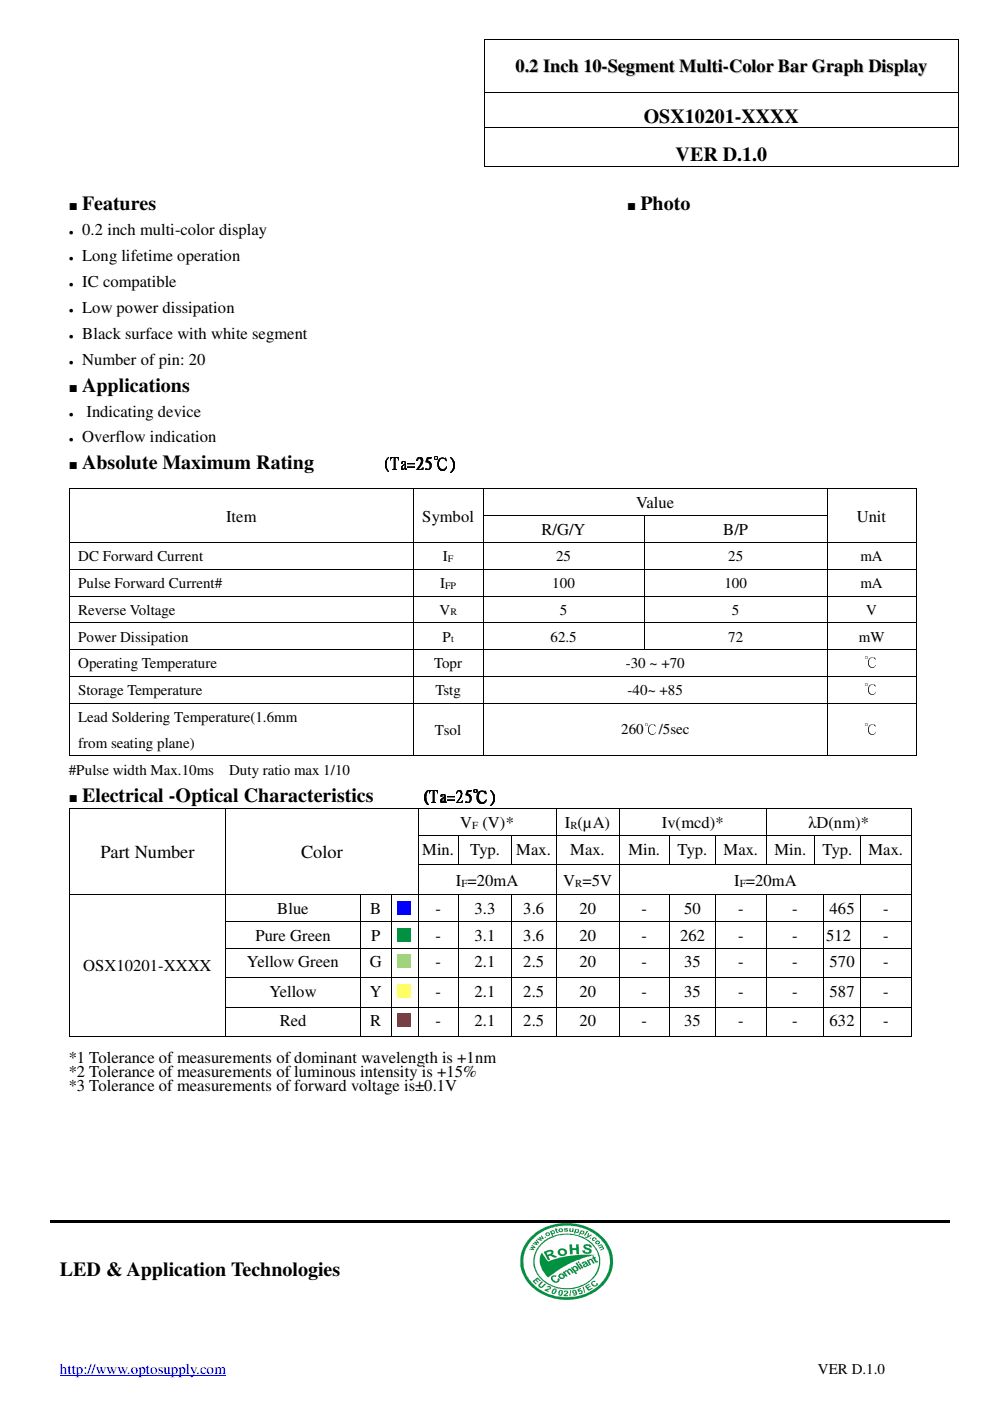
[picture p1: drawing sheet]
<svg xmlns="http://www.w3.org/2000/svg" width="210mm" height="297mm" viewBox="0 0 210 297" stroke-linecap="round" stroke-linejoin="round" font-family="sans-serif">
<path d="M12.7 291.6h35.2" fill="none" stroke="#00f" stroke-width=".21"/>
<g fill="#000">
<path d="M102.6 8.3h.2v.1h-.2zM102.6 19.4h.2v.2h-.2zM203.1 8.3h.2v.1h-.2zM203.1 19.4h.2v.2h-.2zM102.6 27h.2v.2h-.2zM102.6 35.1h.2v.2h-.2zM102.8 35.1h.2v.2h-.2zM203.1 27h.2v.2h-.2zM203.1 35.1h.2v.2h-.2zM14.6 103.6h.2v.2h-.2zM14.6 109.3h.2v.1h-.2zM14.6 114.9h.2v.2h-.2z"/>
<path d="M87.5 103.6h.2v.2h-.2zM87.5 109.3h.2v.1h-.2zM87.5 114.9h.2v.2h-.2zM102.4 103.6h.1v.2h-.1zM102.4 109.3h.1v.1h-.1zM102.4 114.9h.1v.2h-.1zM136.5 109.3h.2v.1h-.2zM136.5 114.9h.2v.2h-.2zM175.3 103.6h.2v.2h-.2zM175.3 109.3h.2v.1h-.2zM175.3 114.9h.2v.2h-.2zM194.1 103.6h.2v.2h-.2z"/>
<path d="M194.1 109.3h.2v.1h-.2zM194.1 114.9h.2v.2h-.2zM14.6 120.6h.2v.2h-.2zM14.6 126.3h.2v.1h-.2zM14.6 132h.2v.1h-.2zM14.6 137.7h.2v.1h-.2zM87.5 120.6h.2v.2h-.2zM87.5 126.3h.2v.1h-.2zM87.5 132h.2v.1h-.2zM87.5 137.7h.2v.1h-.2zM102.4 120.6h.1v.2h-.1zM102.4 126.3h.1v.1h-.1z"/>
<path d="M102.4 132h.1v.1h-.1zM102.4 137.7h.1v.1h-.1zM136.5 120.6h.2v.2h-.2zM136.5 126.3h.2v.1h-.2zM136.5 132h.2v.1h-.2zM136.5 137.7h.2v.1h-.2zM175.3 120.6h.2v.2h-.2zM175.3 126.3h.2v.1h-.2zM175.3 132h.2v.1h-.2zM175.3 137.7h.2v.1h-.2zM194.1 120.6h.2v.2h-.2zM194.1 126.3h.2v.1h-.2z"/>
<path d="M194.1 132h.2v.1h-.2zM194.1 137.7h.2v.1h-.2zM14.6 143.3h.2v.2h-.2zM14.6 149h.2v.2h-.2zM87.5 143.3h.2v.2h-.2zM87.5 149h.2v.2h-.2zM102.4 143.3h.1v.2h-.1zM102.4 149h.1v.2h-.1zM175.3 143.3h.2v.2h-.2zM175.3 149h.2v.2h-.2zM194.1 143.3h.2v.2h-.2zM194.1 149h.2v.2h-.2z"/>
<path d="M14.6 171.4h.2v.1h-.2zM14.6 177h.2v.2h-.2zM14.6 160.2h.2v.2h-.2zM47.8 171.4h.2v.1h-.2zM47.8 177h.2v.2h-.2zM87.5 160.2h.2v.2h-.2zM88.6 171.4h.2v.1h-.2zM88.6 177h.2v.2h-.2zM97.1 177h.1v.2h-.1zM102.4 160.2h.1v.2h-.1zM108.5 177h.1v.2h-.1zM117.8 171.4h.2v.1h-.2z"/>
<path d="M117.8 177h.2v.2h-.2zM131.3 171.4h.1v.1h-.1zM131.3 177h.1v.2h-.1zM141.9 177h.1v.2h-.1zM151.6 177h.2v.2h-.2zM162.4 171.4h.2v.1h-.2zM162.4 177h.2v.2h-.2zM172.6 177h.2v.2h-.2zM175.3 160.2h.2v.2h-.2zM182.4 177h.1v.2h-.1zM193.2 171.4h.1v.1h-.1zM193.2 177h.1v.2h-.1z"/>
<path d="M194.1 160.2h.2v.2h-.2zM14.6 183.3h.2v.2h-.2zM14.6 189.6h.2v.1h-.2zM14.6 195.2h.2v.2h-.2zM47.8 183.3h.2v.2h-.2zM47.8 189.6h.2v.1h-.2zM47.8 195.2h.2v.2h-.2zM76.4 189.6h.1v.1h-.1zM76.4 195.2h.1v.2h-.1zM82.8 189.6h.2v.1h-.2zM82.8 195.2h.2v.2h-.2zM88.6 183.3h.2v.2h-.2z"/>
<path d="M88.6 189.6h.2v.1h-.2zM88.6 195.2h.2v.2h-.2zM97.1 183.3h.1v.2h-.1zM97.1 189.6h.1v.1h-.1zM97.1 195.2h.1v.2h-.1zM108.5 183.3h.1v.2h-.1zM108.5 189.6h.1v.1h-.1zM108.5 195.2h.1v.2h-.1zM117.8 183.3h.2v.2h-.2zM117.8 189.6h.2v.1h-.2zM117.8 195.2h.2v.2h-.2zM131.3 183.3h.1v.2h-.1z"/>
<path d="M131.3 189.6h.1v.1h-.1zM131.3 195.2h.1v.2h-.1zM141.9 183.3h.1v.2h-.1zM141.9 189.6h.1v.1h-.1zM141.9 195.2h.1v.2h-.1zM151.6 183.3h.2v.2h-.2zM151.6 189.6h.2v.1h-.2zM151.6 195.2h.2v.2h-.2zM162.4 183.3h.2v.2h-.2zM162.4 189.6h.2v.1h-.2zM162.4 195.2h.2v.2h-.2zM172.6 183.3h.2v.2h-.2z"/>
<path d="M174.5 189.6h.2v.1h-.2zM174.5 195.2h.2v.2h-.2zM182.4 183.3h.1v.2h-.1zM182.4 189.6h.1v.1h-.1zM182.4 195.2h.1v.2h-.1zM193.2 183.3h.1v.2h-.1zM193.2 189.6h.1v.1h-.1zM193.2 195.2h.1v.2h-.1zM14.6 201h.2v.1h-.2zM14.6 207.2h.2v.2h-.2zM14.6 213.4h.2v.2h-.2zM14.6 219.8h.2v.1h-.2z"/>
<path d="M47.8 201h.2v.1h-.2zM47.8 207.2h.2v.2h-.2zM47.8 213.4h.2v.2h-.2zM47.8 219.8h.2v.1h-.2zM76.4 201h.1v.1h-.1zM76.4 207.2h.1v.2h-.1zM76.4 213.4h.1v.2h-.1zM76.4 219.8h.1v.1h-.1zM82.8 201h.2v.1h-.2zM82.8 207.2h.2v.2h-.2zM82.8 213.4h.2v.2h-.2zM82.8 219.8h.2v.1h-.2z"/>
<path d="M88.6 201h.2v.1h-.2zM88.6 207.2h.2v.2h-.2zM88.6 213.4h.2v.2h-.2zM88.6 219.8h.2v.1h-.2zM97.1 201h.1v.1h-.1zM97.1 207.2h.1v.2h-.1zM97.1 213.4h.1v.2h-.1zM97.1 219.8h.1v.1h-.1zM108.5 201h.1v.1h-.1zM108.5 207.2h.1v.2h-.1zM108.5 213.4h.1v.2h-.1zM108.5 219.8h.1v.1h-.1z"/>
<path d="M117.8 201h.2v.1h-.2zM117.8 207.2h.2v.2h-.2zM117.8 213.4h.2v.2h-.2zM117.8 219.8h.2v.1h-.2zM131.3 201h.1v.1h-.1zM131.3 207.2h.1v.2h-.1zM131.3 213.4h.1v.2h-.1zM131.3 219.8h.1v.1h-.1zM141.9 201h.1v.1h-.1zM141.9 207.2h.1v.2h-.1zM141.9 213.4h.1v.2h-.1zM141.9 219.8h.1v.1h-.1z"/>
<path d="M151.6 201h.2v.1h-.2zM151.6 207.2h.2v.2h-.2zM151.6 213.4h.2v.2h-.2zM151.6 219.8h.2v.1h-.2zM162.4 201h.2v.1h-.2zM162.4 207.2h.2v.2h-.2zM162.4 213.4h.2v.2h-.2zM162.4 219.8h.2v.1h-.2zM174.5 201h.2v.1h-.2zM174.5 207.2h.2v.2h-.2zM174.5 213.4h.2v.2h-.2zM174.5 219.8h.2v.1h-.2z"/>
<path d="M182.4 201h.1v.1h-.1zM182.4 207.2h.1v.2h-.1zM182.4 213.4h.1v.2h-.1zM182.4 219.8h.1v.1h-.1zM193.2 201h.1v.1h-.1zM193.2 207.2h.1v.2h-.1zM193.2 213.4h.1v.2h-.1zM193.2 219.8h.1v.1h-.1z"/>
</g>
<g fill="none" stroke="#000" stroke-width=".21">
<path d="M102.7 8.4v11M102.7 19.6v7.4M102.8 8.3h100.3M102.8 19.5h100.3M203.2 8.4v11M203.2 19.6v7.4M102.7 27.2v7.9M102.8 27.1h100.3M103 35.2h100.1M203.2 27.2v7.9M14.7 103.8v5.5M14.7 109.4v5.5"/>
<path d="M14.7 115.1v5.5M14.8 103.7h72.7M14.8 115h72.7M87.6 103.8v5.5M87.6 109.4v5.5M87.6 115.1v5.5M87.7 103.7h14.7M87.7 115h14.7M102.4 103.8v5.5M102.4 109.4v5.5M102.4 115.1v5.5M102.5 103.7h72.8"/>
<path d="M102.5 109.3h34M102.5 115h34M136.6 109.4v5.5M136.6 115.1v5.5M136.7 109.3h38.6M136.7 115h38.6M175.4 103.8v5.5M175.4 109.4v5.5M175.4 115.1v5.5M175.5 103.7h18.6M175.5 115h18.6M194.2 103.8v5.5"/>
<path d="M194.2 109.4v5.5M194.2 115.1v5.5M14.7 120.8v5.5M14.7 126.4v5.6M14.7 132.1v5.6M14.7 137.8v5.5M14.8 120.7h72.7M14.8 126.4h72.7M14.8 132h72.7M14.8 137.8h72.7M87.6 120.8v5.5M87.6 126.4v5.6"/>
<path d="M87.6 132.1v5.6M87.6 137.8v5.5M87.7 120.7h14.7M87.7 126.4h14.7M87.7 132h14.7M87.7 137.8h14.7M102.4 120.8v5.5M102.4 126.4v5.6M102.4 132.1v5.6M102.4 137.8v5.5M102.5 120.7h34M102.5 126.4h34"/>
<path d="M102.5 132h34M102.5 137.8h34M136.6 120.8v5.5M136.6 126.4v5.6M136.6 132.1v5.6M136.7 120.7h38.6M136.7 126.4h38.6M136.7 132h38.6M136.7 137.8h38.6M175.4 120.8v5.5M175.4 126.4v5.6M175.4 132.1v5.6"/>
<path d="M175.4 137.8v5.5M175.5 120.7h18.6M175.5 126.4h18.6M175.5 132h18.6M175.5 137.8h18.6M194.2 120.8v5.5M194.2 126.4v5.6M194.2 132.1v5.6M194.2 137.8v5.5M14.7 143.5v5.5M14.7 149.2v11M14.8 143.4h72.7"/>
<path d="M14.8 149.1h72.7M87.6 143.5v5.5M87.6 149.2v11M87.7 143.4h14.7M87.7 149.1h14.7M102.4 143.5v5.5M102.4 149.2v11M102.5 143.4h72.8M102.5 149.1h72.8M175.4 143.5v5.5M175.4 149.2v11M175.5 143.4h18.6"/>
<path d="M175.5 149.1h18.6M194.2 143.5v5.5M194.2 149.2v11M14.7 171.5v5.5M14.7 177.2v6.1M14.8 171.4h33M14.8 160.3h72.7M47.9 171.5v5.5M47.9 177.2v6.1M48 171.4h40.6M87.7 160.3h14.7M88.7 171.5v5.5"/>
<path d="M88.7 177.2v6.1M88.8 171.4h29M88.8 177.1h8.3M97.2 177.2v6.1M97.2 177.1h11.3M102.5 160.3h72.8M108.5 177.2v6.1M108.6 177.1h9.2M117.9 171.5v5.5M117.9 177.2v6.1M118 171.4h13.3M118 177.1h13.3"/>
<path d="M131.4 171.5v5.5M131.4 177.2v6.1M131.4 171.4h31M131.4 177.1h10.5M141.9 177.2v6.1M142 177.1h9.6M151.7 177.2v6.1M151.8 177.1h10.6M162.5 171.5v5.5M162.5 177.2v6.1M162.6 171.4h30.6M162.6 177.1h10"/>
<path d="M172.7 177.2v6.1M172.8 177.1h9.6M175.5 160.3h18.6M182.5 177.2v6.1M182.5 177.1h10.7M193.3 171.5v5.5M193.3 177.2v6.1M14.7 183.5v6.1M14.7 189.7v5.5M14.7 195.4v5.6M14.8 189.7h33M47.9 183.5v6.1"/>
<path d="M47.9 189.7v5.5M47.9 195.4v5.6M48 189.7h28.4M48 195.3h28.4M76.5 189.7v5.5M76.5 195.4v5.6M76.5 189.7h6.3M76.5 195.3h6.3M82.9 189.7v5.5M82.9 195.4v5.6M83 189.7h5.6M83 195.3h5.6"/>
<path d="M88.7 183.5v6.1M88.7 189.7v5.5M88.7 195.4v5.6M88.8 183.4h8.3M88.8 189.7h8.3M88.8 195.3h8.3M97.2 189.7v5.5M97.2 195.4v5.6M97.2 183.4h11.3M97.2 189.7h11.3M97.2 195.3h11.3M108.5 189.7v5.5"/>
<path d="M108.5 195.4v5.6M108.6 183.4h9.2M108.6 189.7h9.2M108.6 195.3h9.2M117.9 183.5v6.1M117.9 189.7v5.5M117.9 195.4v5.6M118 183.4h13.3M118 189.7h13.3M118 195.3h13.3M131.4 183.5v6.1M131.4 189.7v5.5"/>
<path d="M131.4 195.4v5.6M131.4 183.4h10.5M131.4 189.7h10.5M131.4 195.3h10.5M141.9 189.7v5.5M141.9 195.4v5.6M142 183.4h9.6M142 189.7h9.6M142 195.3h9.6M151.7 189.7v5.5M151.7 195.4v5.6M151.8 183.4h10.6"/>
<path d="M151.8 189.7h10.6M151.8 195.3h10.6M162.5 189.7v5.5M162.5 195.4v5.6M162.6 183.4h10M162.6 189.7h11.9M162.6 195.3h11.9M172.8 183.4h9.6M174.6 189.7v5.5M174.6 195.4v5.6M174.7 189.7h7.7M174.7 195.3h7.7"/>
<path d="M182.5 189.7v5.5M182.5 195.4v5.6M182.5 183.4h10.7M182.5 189.7h10.7M182.5 195.3h10.7M193.3 183.5v6.1M193.3 189.7v5.5M193.3 195.4v5.6M14.7 201.1v6.1M14.7 207.4v6M14.7 213.6v6.2M14.8 219.8h33"/>
<path d="M47.9 201.1v6.1M47.9 207.4v6M47.9 213.6v6.2M48 201h28.4M48 207.3h28.4M48 213.5h28.4M48 219.8h28.4M76.5 201.1v6.1M76.5 207.4v6M76.5 213.6v6.2M76.5 201h6.3M76.5 207.3h6.3"/>
<path d="M76.5 213.5h6.3M76.5 219.8h6.3M82.9 201.1v6.1M82.9 207.4v6M82.9 213.6v6.2M83 201h5.6M83 207.3h5.6M83 213.5h5.6M83 219.8h5.6M88.7 201.1v6.1M88.7 207.4v6M88.7 213.6v6.2"/>
<path d="M88.8 201h8.3M88.8 207.3h8.3M88.8 213.5h8.3M88.8 219.8h8.3M97.2 201.1v6.1M97.2 207.4v6M97.2 213.6v6.2M97.2 201h11.3M97.2 207.3h11.3M97.2 213.5h11.3M97.2 219.8h11.3M108.5 201.1v6.1"/>
<path d="M108.5 207.4v6M108.5 213.6v6.2M108.6 201h9.2M108.6 207.3h9.2M108.6 213.5h9.2M108.6 219.8h9.2M117.9 201.1v6.1M117.9 207.4v6M117.9 213.6v6.2M118 201h13.3M118 207.3h13.3M118 213.5h13.3"/>
<path d="M118 219.8h13.3M131.4 201.1v6.1M131.4 207.4v6M131.4 213.6v6.2M131.4 201h10.5M131.4 207.3h10.5M131.4 213.5h10.5M131.4 219.8h10.5M141.9 201.1v6.1M141.9 207.4v6M141.9 213.6v6.2M142 201h9.6"/>
<path d="M142 207.3h9.6M142 213.5h9.6M142 219.8h9.6M151.7 201.1v6.1M151.7 207.4v6M151.7 213.6v6.2M151.8 201h10.6M151.8 207.3h10.6M151.8 213.5h10.6M151.8 219.8h10.6M162.5 201.1v6.1M162.5 207.4v6"/>
<path d="M162.5 213.6v6.2M162.6 201h11.9M162.6 207.3h11.9M162.6 213.5h11.9M162.6 219.8h11.9M174.6 201.1v6.1M174.6 207.4v6M174.6 213.6v6.2M174.7 201h7.7M174.7 207.3h7.7M174.7 213.5h7.7M174.7 219.8h7.7"/>
<path d="M182.5 201.1v6.1M182.5 207.4v6M182.5 213.6v6.2M182.5 201h10.7M182.5 207.3h10.7M182.5 213.5h10.7M182.5 219.8h10.7M193.3 201.1v6.1M193.3 207.4v6M193.3 213.6v6.2"/>
</g>
<g fill="#009240">
<path d="M112.5 262.3a7.2 7.2 0 0 0 1.4 11.4 11.1 11.1 0 0 0 14.7-2 7.2 7.2 0 0 0-2.2-10.5l-.4-.3a11.2 11.2 0 0 0-4.8-1.6h-2a10.8 10.8 0 0 0-6.7 3zM112.7 262.9a10.3 10.3 0 0 1 15.5 .9 6.9 6.9 0 0 1-2.9 9.9 10.2 10.2 0 0 1-13.2-2.6 6.5 6.5 0 0 1 .6-8.2z" fill-rule="evenodd"/>
<path d="M114.5 263.9a5.3 5.3 0 0 0 1.7 8.4l2.2 .9 2.5 .1a6.8 6.8 0 0 0 6.4-5.2v-1.3a6.9 6.9 0 0 0-7.8-5.2 7.7 7.7 0 0 0-5 2.3zM114.7 264a7.6 7.6 0 0 1 11.8 1.2l.5 1.4v1.4a6.4 6.4 0 0 1-6.5 5.1 6.5 6.5 0 0 1-7.2-5.3l.2-1.8 .4-.8z" fill-rule="evenodd"/>
<path d="M114.9 265.6l1.1 1.6a.6 .6 0 0 0 1 0l1.1-.4a24.8 24.8 0 0 1 8.1-.7 22.9 22.9 0 0 0-10 4.7 4.4 4.4 0 0 1-1.3-5.2z" fill-rule="evenodd"/>
<path d="M115.3 265.4l1-.4a.58 .58 0 0 1 .9 .1 .58 .58 0 0 1-.2 .9l1.2 .5-.6 .2-.9-.5-.5 .1 .4 .8-.4 .1zM115.9 265.6l.2 .5 .7-.3 .1-.3-.4-.2z" fill-rule="evenodd"/>
<path d="M118.4 265.1a1 1 0 0 1 1.1-.4 1 1 0 0 1 .7 1.1 .98 .98 0 0 1-1.2 .5 .98 .98 0 0 1-.7-1.1zM118.8 265.5a.47 .47 0 0 0 .9 0 .47 .47 0 0 0-.9 0z" fill-rule="evenodd"/>
<path d="M120.7 263.9l.6-.1v.9l.9-.1v-.8h.5l.1 2.1h-.6v-.9h-.8v.9h-.5z" fill-rule="evenodd"/>
<path d="M123.8 264l.6-.2a.86 .86 0 0 1 1.1 .7h-.5l-.1-.3-.3-.1-.4 .1v.3l.4 .1a.66 .66 0 0 1 .8 .4 .66 .66 0 0 1-.3 .8h-.1a1.09 1.09 0 0 1-1.5-.7h.5l.2 .3 .5 .1 .3-.3-.4-.2a.71 .71 0 0 1-.7-.2 .71 .71 0 0 1-.1-.8z" fill-rule="evenodd"/>
<path d="M112.9 271.7l1.1-.9 .7 .7-.2 .2-.5-.5-.3 .2 .5 .4-.2 .1-.4-.4-.3 .2 .5 .5-.2 .1z" fill-rule="evenodd"/>
<path d="M114.9 271.7l.2 .1-.5 .5a.28 .28 0 0 0 0 .5 .28 .28 0 0 0 .4-.2l.5-.5 .3 .2-.5 .5a.54 .54 0 0 1-.8 .2 .54 .54 0 0 1-.1-.8z" fill-rule="evenodd"/>
<path d="M116 272.8l.5-.1a.39 .39 0 0 1 .3 .4 .39 .39 0 0 1-.4 .3l-.5 .1 .5 .3-.2 .1-.8-.3 1.1-.4v-.3l-.3 .1z" fill-rule="evenodd"/>
<path d="M117.1 273.5a.49 .49 0 0 1 .8-.2 .49 .49 0 0 1 0 .8 .49 .49 0 0 1-.8 .2 .49 .49 0 0 1 0-.8zM117.6 273.4l-.1 .1a.43 .43 0 0 0-.2 .7l.5-.6z" fill-rule="evenodd"/>
<path d="M118.6 273.6h.6l.1 .2v.4a.53 .53 0 0 1-.7 .5 .53 .53 0 0 1-.1-.9zM118.8 273.7l-.1 .8a.47 .47 0 0 0 .3-.3 .47 .47 0 0 0-.1-.5z" fill-rule="evenodd"/>
<path d="M119.6 273.7a.47 .47 0 0 1 .8 .1 .47 .47 0 0 1-.4 .7l-.1 .1h.5v.2h-.9v-.2l.7-.5-.1-.3-.6 .2z" fill-rule="evenodd"/>
<path d="M120.9 273.6h.2l-.2 1.2h-.2z" fill-rule="evenodd"/>
<path d="M121.4 273.6a.6 .6 0 0 1 .9 .3 .6 .6 0 0 1-.5 .8l-.3-.2h.5l.1-.4-.3 .2-.3-.1-.2-.3zM121.5 273.9a.25 .25 0 0 0 .5 0 .25 .25 0 0 0-.5 0z" fill-rule="evenodd"/>
<path d="M122.4 273.3l.7-.2 .1 .2-.5 .2 .1 .1h.5a.45 .45 0 0 1 .1 .7 .45 .45 0 0 1-.7-.1l.2-.1a.2 .2 0 0 0 .3 0 .2 .2 0 0 0 0-.3l-.1-.1-.5 .2z" fill-rule="evenodd"/>
<path d="M123.5 272.9l.2-.1 .4 1.2-.2 .1z" fill-rule="evenodd"/>
<path d="M124 272.7l.9-.5 .1 .2-.6 .4 .1 .2 .6-.4 .2 .2-.6 .3 .2 .3 .7-.4 .1 .2-.9 .5z" fill-rule="evenodd"/>
<path d="M125.6 271.7l.2-.1 .5 .1-.3 .1a.35 .35 0 0 0-.4 .3 .35 .35 0 0 0 .3 .4h.5v-.4h.3a.5 .5 0 0 1-.4 .7 .76 .76 0 0 1-1-.8z" fill-rule="evenodd"/>
<path d="M116.9 270.7a.91 .91 0 0 1 1.1-.2l-.3 .2a.37 .37 0 0 0-.4 0 .37 .37 0 0 0-.1 .5l.1 .1a.55 .55 0 0 0 .4 .4 .55 .55 0 0 0 .5-.2v-.4l.3-.1a.76 .76 0 0 1-.3 1 .76 .76 0 0 1-1-.3l-.4-.6z" fill-rule="evenodd"/>
<path d="M118.6 270.1a.66 .66 0 0 1 .9 0 .66 .66 0 0 1 0 1 .67 .67 0 0 1-.9-.1 .67 .67 0 0 1 0-.9zM118.9 270.3h-.1a.38 .38 0 0 0 .2 .6h.3l.2-.3-.3-.3z" fill-rule="evenodd"/>
<path d="M119.3 269.7l.2-.1 .2 .1 .3-.4 .3 .1a.45 .45 0 0 1 .4-.4 .45 .45 0 0 1 .5 .2l.5 .6-.3 .2-.5-.6-.3-.2-.1 .3 .5 .7-.3 .1-.6-.7h-.2l-.1 .3 .6 .7-.3 .1z" fill-rule="evenodd"/>
<path d="M121 268.8l.3-.2 .2 .2v-.2a.64 .64 0 0 1 .9 0 .64 .64 0 0 1 0 .9h-.4l.3 .5-.2 .2zM121.7 268.7a.36 .36 0 0 0 .1 .5 .36 .36 0 0 0 .5-.1l-.2-.4z" fill-rule="evenodd"/>
<path d="M122 267.8l.3-.1 1 1.3-.3 .2z" fill-rule="evenodd"/>
<path d="M122.4 267.6l.3-.2 .2 .3-.3 .1zM122.7 268l.3-.2 .7 1-.3 .2z" fill-rule="evenodd"/>
<path d="M123.5 267.6a.78 .78 0 0 1 .8-.1 .78 .78 0 0 1 .5 .7l.1 .1-.3 .1-.1-.1a.42 .42 0 0 1-.4 .4 .42 .42 0 0 1-.4-.4 .42 .42 0 0 1 .3-.4l.1-.1a.22 .22 0 0 0-.2-.1 .22 .22 0 0 0-.2 .2l-.3 .1zM124 268.1v.3h.3l-.1-.4z" fill-rule="evenodd"/>
<path d="M124.4 267.2l.3-.1 .1 .2a.46 .46 0 0 1 .4-.4 .46 .46 0 0 1 .5 .3l.4 .6-.3 .2-.5-.8h-.2l-.2 .2 .4 .7-.3 .2z" fill-rule="evenodd"/>
<path d="M125.8 266.2l.2 .4 .2-.1 .2 .2-.2 .1 .2 .6 .3-.1 .1 .2a.43 .43 0 0 1-.4 .2 .43 .43 0 0 1-.3-.3l-.5-.7z" fill-rule="evenodd"/>
<path d="M112.8 263.9l.7 .6v.1l-.7-.1 .5 .4-.1 .1-1-.1 .1-.1h.6l-.4-.3 .1-.2 .6 .1-.5-.3z" fill-rule="evenodd"/>
<path d="M113.7 262.8l.6 .7-.1 .2-.6-.3 .4 .5-.2 .1-.9-.3 .2-.1 .6 .2-.5-.4 .2-.2 .6 .2-.4-.4z" fill-rule="evenodd"/>
<path d="M113.8 262.7l.2-.1 .6 .2-.3-.4 .1-.1 .6 .2-.3-.5 .2-.1 .4 .7-.2 .2-.5-.3 .3 .5-.2 .1z" fill-rule="evenodd"/>
<path d="M115.4 262.3l.3-.1 .1 .1-.2 .2z" fill-rule="evenodd"/>
<path d="M115.7 261.7a.46 .46 0 0 1 .9 0 .46 .46 0 0 1-.9 0zM116 261.5l-.1 .3 .4 .1a.27 .27 0 0 0 0-.3 .27 .27 0 0 0-.3-.1z" fill-rule="evenodd"/>
<path d="M116.6 261l.2 .1a.39 .39 0 0 1 .5-.3 .39 .39 0 0 1 .3 .5 .39 .39 0 0 1-.5 .3l.2 .4h-.2zM117 261.3a.22 .22 0 0 0 .4 0 .22 .22 0 0 0-.4 0z" fill-rule="evenodd"/>
<path d="M117.7 260.5l.2-.2 .1 .3h.2v.1l-.2 .1 .2 .4 .2 .1a.29 .29 0 0 1-.3 .1 .29 .29 0 0 1-.2-.2l-.2-.3z" fill-rule="evenodd"/>
<path d="M118.5 260.6a.46 .46 0 0 1 .7-.1 .46 .46 0 0 1-.1 .7h-.5l-.2-.2zM118.7 260.6v.4l.3 .1v-.5z" fill-rule="evenodd"/>
<path d="M119.6 260.5l.3-.2 .4 .1 .1 .2-.4-.1-.2 .1 .6 .1v.3l-.2 .2-.5-.1-.2-.2 .5 .1 .2-.1-.5-.1z" fill-rule="evenodd"/>
<path d="M120.8 260.4h.2v.6h.3l.1-.6h.2l-.1 .8h-.3a.38 .38 0 0 1-.5-.3z" fill-rule="evenodd"/>
<path d="M122 260.5l.7 .3a.44 .44 0 0 1-.4 .6l-.3-.2-.1 .4-.2-.1zM122.1 261a.25 .25 0 0 0 .5 0 .25 .25 0 0 0-.5 0z" fill-rule="evenodd"/>
<path d="M123.2 260.8l.2 .1v.1l.3-.1a.41 .41 0 0 1 0 .7 .41 .41 0 0 1-.6-.1l-.2 .4-.2-.1zM123.2 261.3a.25 .25 0 0 0 .5 0 .25 .25 0 0 0-.5 0z" fill-rule="evenodd"/>
<path d="M124.5 260.9l.2 .2-.7 .9-.2-.1z" fill-rule="evenodd"/>
<path d="M124.7 261.4l.2 .1-.2 .6 .6-.4 .2 .2-1 .6-.4-.1v-.2h.4z" fill-rule="evenodd"/>
<path d="M125 262.5l.1-.1 .2 .1-.1 .1z" fill-rule="evenodd"/>
<path d="M125.6 262.6a.54 .54 0 0 1 .9 .1l-.1 .2-.2-.3a.24 .24 0 0 0-.3 0 .24 .24 0 0 0 0 .4l.2 .1a.4 .4 0 0 1-.5-.1 .4 .4 0 0 1 0-.4z" fill-rule="evenodd"/>
<path d="M126.4 263.1a.45 .45 0 0 1 .7 0 .45 .45 0 0 1-.2 .7h-.4a.39 .39 0 0 1-.3-.3 .39 .39 0 0 1 .2-.4zM126.5 263.3l-.1 .1a.26 .26 0 0 0 .4 .2 .26 .26 0 0 0 .1-.4z" fill-rule="evenodd"/>
<path d="M126.7 264.1l.9-.3 .1 .1-.1 .1 .2 .2v.2a.26 .26 0 0 1 .3 .2 .26 .26 0 0 1-.3 .3l-.5 .2v-.1l.5-.3v-.2l-.7 .2-.1-.2 .6-.2v-.2l-.8 .2z" fill-rule="evenodd"/>
</g>
<path d="M10.8 258.7h63.8v.5h-63.8zM74.6 258.7h.5v.5h-.5zM75.1 258.7h33.2v.5h-33.2zM108.3 258.7h.5v.5h-.5zM108.8 258.7h23.5v.5h-23.5zM132.3 258.7h.5v.5h-.5zM132.8 258.7h34v.5h-34zM166.8 258.7h.5v.5h-.5zM167.3 258.7h34.1v.5h-34.1z" fill="#000"/>
<g font-size="4.2">
<text x="136.5" y="26">OSX10201-XXXX</text>
<text x="143.3" y="34.2">VER D.1.0</text>
<text x="17.4" y="44.6">Features</text>
<text x="135.8" y="44.6">Photo</text>
<text x="17.4" y="83.1">Applications</text>
<text x="17.4" y="99.4">Absolute Maximum Rating</text>
<text x="17.4" y="170">Electrical -Optical Characteristics</text>
<text x="12.7" y="270.5">LED &amp; Application Technologies</text>
</g>
<text font-size="3.9" fill="#c0c0c0" x="109.5" y="15.5">0.2 Inch 10-Segment Multi-Color Bar Graph Display</text>
<g font-size="3.9">
<text x="21.3" y="181.9">Part Number</text>
<text x="63.8" y="181.9">Color</text>
</g>
<g font-size="3.7">
<text x="81.4" y="99.4">(Ta=25℃</text>
<text x="81.5" y="99.4">(Ta=25℃)</text>
<text x="89.8" y="170">(Ta=25℃</text>
<text x="89.9" y="170">(Ta=25℃)</text>
</g>
<g font-size="3.5">
<text x="17.4" y="49.8">0.2 inch multi-color display</text>
<text x="17.4" y="55.3">Long lifetime operation</text>
<text x="17.4" y="60.8">IC compatible</text>
<text x="17.4" y="66.3">Low power dissipation</text>
<text x="17.4" y="71.8">Black surface with white segment</text>
<text x="17.4" y="77.3">Number of pin: 20</text>
<text x="18.3" y="88.3">Indicating device</text>
<text x="17.4" y="93.8">Overflow indication</text>
<text x="134.9" y="107.7">Value</text>
<text x="47.9" y="110.6">Item</text>
<text x="89.5" y="110.6">Symbol</text>
<text x="114.8" y="113.4">R/G/Y</text>
<text x="153.3" y="113.4">B/P</text>
<text x="181.7" y="110.6">Unit</text>
<text x="97.6" y="175.5">V (V)*</text>
<text x="119.8" y="175.5">I (µA)</text>
<text x="140.3" y="175.5">Iv(mcd)*</text>
<text x="171.4" y="175.5">λD(nm)*</text>
<text x="89.5" y="181.2">Min.</text>
<text x="99.7" y="181.2">Typ.</text>
<text x="109.5" y="181.2">Max.</text>
<text x="120.9" y="181.2">Max.</text>
<text x="133.2" y="181.2">Min.</text>
<text x="143.7" y="181.2">Typ.</text>
<text x="153.4" y="181.2">Max.</text>
<text x="164.2" y="181.2">Min.</text>
<text x="174.4" y="181.2">Typ.</text>
<text x="184.1" y="181.2">Max.</text>
<text x="96.6" y="187.7">I =20mA</text>
<text x="119.4" y="187.7">V =5V</text>
<text x="155.7" y="187.7">I =20mA</text>
<text x="58.8" y="193.7">Blue</text>
<text x="78.5" y="193.7">B</text>
<text x="92.3" y="193.7">-</text>
<text x="100.6" y="193.7">3.3</text>
<text x="111" y="193.7">3.6</text>
<text x="122.9" y="193.7">20</text>
<text x="136" y="193.7">-</text>
<text x="145.1" y="193.7">50</text>
<text x="156.5" y="193.7">-</text>
<text x="167.9" y="193.7">-</text>
<text x="175.9" y="193.7">465</text>
<text x="187.2" y="193.7">-</text>
<text x="54.1" y="199.4">Pure Green</text>
<text x="78.7" y="199.4">P</text>
<text x="92.3" y="199.4">-</text>
<text x="100.6" y="199.4">3.1</text>
<text x="111" y="199.4">3.6</text>
<text x="122.9" y="199.4">20</text>
<text x="136" y="199.4">-</text>
<text x="144.2" y="199.4">262</text>
<text x="156.5" y="199.4">-</text>
<text x="167.9" y="199.4">-</text>
<text x="175.1" y="199.4">512</text>
<text x="187.2" y="199.4">-</text>
<text x="17.7" y="206">OSX10201-XXXX</text>
<text x="52.4" y="205.1">Yellow Green</text>
<text x="78.4" y="205.1">G</text>
<text x="92.3" y="205.1">-</text>
<text x="100.6" y="205.1">2.1</text>
<text x="111" y="205.1">2.5</text>
<text x="122.9" y="205.1">20</text>
<text x="136" y="205.1">-</text>
<text x="145.1" y="205.1">35</text>
<text x="156.5" y="205.1">-</text>
<text x="167.9" y="205.1">-</text>
<text x="175.9" y="205.1">570</text>
<text x="187.2" y="205.1">-</text>
<text x="57.1" y="211.4">Yellow</text>
<text x="78.4" y="211.4">Y</text>
<text x="92.3" y="211.4">-</text>
<text x="100.6" y="211.4">2.1</text>
<text x="111" y="211.4">2.5</text>
<text x="122.9" y="211.4">20</text>
<text x="136" y="211.4">-</text>
<text x="145.1" y="211.4">35</text>
<text x="156.5" y="211.4">-</text>
<text x="167.9" y="211.4">-</text>
<text x="175.9" y="211.4">587</text>
<text x="187.2" y="211.4">-</text>
<text x="59.3" y="217.6">Red</text>
<text x="78.5" y="217.6">R</text>
<text x="92.3" y="217.6">-</text>
<text x="100.6" y="217.6">2.1</text>
<text x="111" y="217.6">2.5</text>
<text x="122.9" y="217.6">20</text>
<text x="136" y="217.6">-</text>
<text x="145.1" y="217.6">35</text>
<text x="156.5" y="217.6">-</text>
<text x="167.9" y="217.6">-</text>
<text x="175.9" y="217.6">632</text>
<text x="187.2" y="217.6">-</text>
<text x="14.6" y="225.3">*1 Tolerance of measurements of dominant wavelength is +1nm</text>
<text x="14.6" y="228.3">*2 Tolerance of measurements of luminous intensity is +15%</text>
<text x="14.6" y="231.4">*3 Tolerance of measurements of forward voltage is±0.1V</text>
</g>
<text font-size="3.5" fill="#3365ff" x="84" y="193.5">■</text>
<text font-size="3.5" fill="#008000" x="84" y="199.2">■</text>
<text font-size="3.5" fill="#9c0" x="84" y="204.9">■</text>
<text font-size="3.5" fill="#ffff65" x="84" y="211.2">■</text>
<text font-size="3.5" fill="#f00" x="84" y="217.4">■</text>
<g font-size="3.2">
<text x="14.6" y="44.6">■</text>
<text x="133" y="44.6">■</text>
<text x="14.6" y="83.1">■</text>
<text x="14.6" y="99.4">■</text>
<text x="16.6" y="119">DC Forward Current</text>
<text x="93.9" y="119">I</text>
<text x="117.9" y="119">25</text>
<text x="154.4" y="119">25</text>
<text x="182.4" y="119">mA</text>
<text x="16.6" y="124.6">Pulse Forward Current#</text>
<text x="93.3" y="124.6">I</text>
<text x="117.1" y="124.6">100</text>
<text x="153.6" y="124.6">100</text>
<text x="182.4" y="124.6">mA</text>
<text x="16.6" y="130.3">Reverse Voltage</text>
<text x="93.2" y="130.3">V</text>
<text x="118.7" y="130.3">5</text>
<text x="155.2" y="130.3">5</text>
<text x="183.6" y="130.3">V</text>
<text x="16.6" y="136">Power Dissipation</text>
<text x="93.9" y="136">P</text>
<text x="116.7" y="136">62.5</text>
<text x="154.4" y="136">72</text>
<text x="182.1" y="136">mW</text>
<text x="16.6" y="141.7">Operating Temperature</text>
<text x="92" y="141.7">Topr</text>
<text x="132.7" y="141.7">-30 ~ +70</text>
<text x="183.2" y="141.5">℃</text>
<text x="16.6" y="147.4">Storage Temperature</text>
<text x="92.3" y="147.4">Tstg</text>
<text x="133.1" y="147.4">-40~ +85</text>
<text x="183.2" y="147.2">℃</text>
<text x="16.6" y="153">Lead Soldering Temperature(1.6mm</text>
<text x="92.2" y="155.8">Tsol</text>
<text x="131.7" y="155.6">260℃/5sec</text>
<text x="183.2" y="155.6">℃</text>
<text x="16.6" y="158.5">from seating plane)</text>
<text x="14.6" y="164.2">#Pulse width Max.10ms</text>
<text x="48.6" y="164.2">Duty ratio max 1/10</text>
<text x="14.6" y="170">■</text>
<text x="173.4" y="291.2">VER D.1.0</text>
</g>
<text font-size="3.2" fill="#00f" x="12.7" y="291.2">http://www.optosupply.com</text>
<g font-size="2.3">
<text x="100.1" y="175.9">F</text>
<text x="120.9" y="175.9">R</text>
<text x="97.8" y="188.1">F</text>
<text x="122" y="188.1">R</text>
<text x="156.8" y="188.1">F</text>
</g>
<g font-size="2.1">
<text x="95" y="119.1">F</text>
<text x="94.4" y="124.8">FP</text>
<text x="95.5" y="130.5">R</text>
<text x="95.6" y="136.2">t</text>
</g>
<g font-size="1.8">
<text x="14.6" y="49.8">●</text>
<text x="14.6" y="55.3">●</text>
<text x="14.6" y="60.8">●</text>
<text x="14.6" y="71.8">●</text>
<text x="14.6" y="66.3">●</text>
<text x="14.6" y="77.3">●</text>
<text x="14.6" y="88.3">●</text>
<text x="14.6" y="93.8">●</text>
</g>
</svg>
